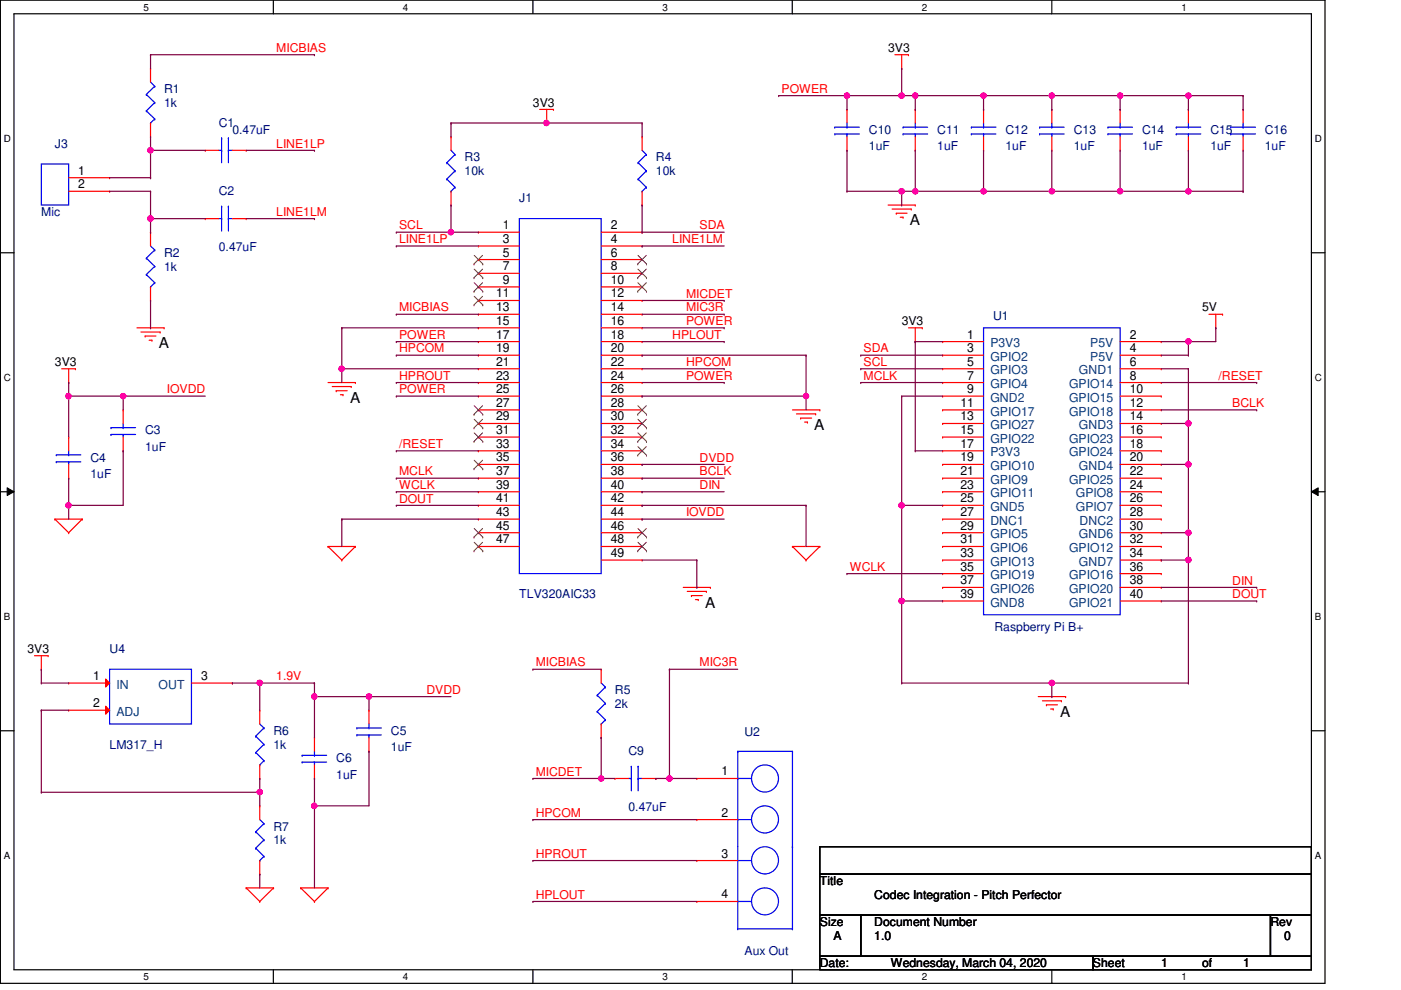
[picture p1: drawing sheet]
<svg xmlns="http://www.w3.org/2000/svg" width="297mm" height="210mm" viewBox="0 0 297 210" stroke-linecap="round" stroke-linejoin="round" font-family="sans-serif">
<path d="M.1 0h280.8v208.5h-280.8zM3 2.9h275v202.7h-275z" fill="none" stroke="#000" stroke-width=".25"/>
<g fill="#fff">
<path d="M30.4 .3h1.2v2.4h-1.2z"/>
<path d="M30.4 205.9h1.2v2.3h-1.2z"/>
</g>
<path d="M58 0v2.9M58 205.6v2.9" fill="none" stroke="#000" stroke-width=".25"/>
<g fill="#fff">
<path d="M85.4 .3h1.2v2.4h-1.2z"/>
<path d="M85.4 205.9h1.2v2.3h-1.2z"/>
</g>
<path d="M113 0v2.9M113 205.6v2.9" fill="none" stroke="#000" stroke-width=".25"/>
<g fill="#fff">
<path d="M140.5 .3h1.1v2.4h-1.1z"/>
<path d="M140.5 205.9h1.1v2.3h-1.1z"/>
</g>
<path d="M168 0v2.9M168 205.6v2.9" fill="none" stroke="#000" stroke-width=".25"/>
<g fill="#fff">
<path d="M195.4 .3h1.2v2.4h-1.2z"/>
<path d="M195.4 205.9h1.2v2.3h-1.2z"/>
</g>
<path d="M223 0v2.9M223 205.6v2.9" fill="none" stroke="#000" stroke-width=".25"/>
<g fill="#fff">
<path d="M250.5 .3h1.1v2.4h-1.1z"/>
<path d="M250.5 205.9h1.1v2.3h-1.1z"/>
<path d="M.8 28.2h1.5v2.4h-1.5z"/>
<path d="M278.8 28.2h1.4v2.4h-1.4z"/>
<path d="M.8 78.9h1.5v2.3h-1.5z"/>
<path d="M278.8 78.9h1.4v2.3h-1.4z"/>
</g>
<path d="M.1 53.6h2.9M278 53.6h2.9" fill="none" stroke="#000" stroke-width=".25"/>
<g fill="#fff">
<path d="M.8 129.6h1.4v2.3h-1.4z"/>
<path d="M278.8 129.6h1.3v2.3h-1.3z"/>
</g>
<path d="M.1 104.3h2.9M278 104.3h2.9" fill="none" stroke="#000" stroke-width=".25"/>
<path d="M1.5 103.4l1.5 .9-1.5 .8zM278 104.3l1.5-.9v1.7z" fill="#000"/>
<path d="M1.5 103.4l1.5 .9-1.5 .8zM278 104.3l1.5-.9v1.7z" fill="none" stroke="#000" stroke-width=".21"/>
<g fill="#fff">
<path d="M.8 180.3h1.4v2.3h-1.4z"/>
<path d="M278.8 180.3h1.3v2.3h-1.3z"/>
</g>
<path d="M.1 154.9h2.9M278 154.9h2.9M173.8 179.5h104.2v5.8h-104.2zM173.8 185.3h104.2v8.7h-104.2zM173.8 194h8.7v8.7h-8.7zM182.5 194h86.9v8.7h-86.9zM269.4 194h8.6v8.7h-8.6zM173.8 202.7h57.9v2.9h-57.9zM231.7 202.7h46.3v2.9h-46.3z" fill="none" stroke="#000" stroke-width=".25"/>
<g fill="none" stroke="#f00" stroke-width=".25">
<path d="M189.7 11.6h2.9M191.2 14.5h.1M191.2 11.6v2.9M192.6 11.6h.1M43.5 31.9h.1M43.5 31.9h2.9M49.3 31.9h2.9M52.2 31.9h.1M95.6 29h.1M95.6 29v2.9M114.4 23.2h2.9M115.9 26.1h.1"/>
<path d="M115.9 23.2v2.9M117.3 23.2h.1M179.6 31.9h.1M179.6 23.2h.1M179.6 23.2v2.9M179.6 29v2.9M208.5 31.9h.1M208.5 23.2h.1M208.5 23.2v2.9M208.5 29v2.9M237.5 31.9h.1M237.5 23.2h.1"/>
<path d="M237.5 23.2v2.9M237.5 29v2.9M263.6 31.9h.1M263.6 23.2h.1M263.6 23.2v2.9M263.6 29v2.9M43.5 46.4h.1M43.5 46.4h2.9M49.3 46.4h2.9M52.2 46.4h.1M95.6 43.5h.1M95.6 40.6v2.9"/>
<path d="M101.4 49.2h.1M101.4 52.2h.1M101.4 55h.1M101.4 58h.1M101.4 49.2h8.7M101.4 52.2h8.7M101.4 55h8.7M101.4 58h8.7M127.5 49.2h8.6M127.5 52.2h8.6M127.5 55h8.6M127.5 58h8.6"/>
<path d="M136.1 49.2h.1M136.1 52.2h.1M136.1 55h.1M136.1 58h.1M188.3 43.5h5.8M189.1 44.3h4.1M190 45.2h.1M190 45.2h2.3M190.9 46.1h.6M191.5 46.1h.1M193.2 44.3h.1M194.1 43.5h.1"/>
<path d="M13.1 78.2h2.9M14.6 78.2v2.9M16 78.2h.1M29 69.5h5.8M29.9 70.4h4M30.8 71.2h.1M30.8 71.2h2.3M31.6 72.1h.6M32.2 72.1h.1M33.9 70.4h.1M34.8 69.5h.1M101.4 60.8h.1"/>
<path d="M101.4 63.7h.1M101.4 66.6h.1M101.4 69.5h.1M101.4 72.4h.1M101.4 75.3h.1M101.4 78.2h.1M101.4 69.5h8.7M101.4 78.2h8.7M101.4 66.6h8.7M101.4 60.8h8.7M101.4 63.7h8.7M101.4 72.4h8.7"/>
<path d="M101.4 75.3h8.7M127.5 69.5h8.6M127.5 78.2h8.6M127.5 66.6h8.6M127.5 60.8h8.6M127.5 63.7h8.6M127.5 72.4h8.6M127.5 75.3h8.6M136.1 60.8h.1M136.1 63.7h.1M136.1 66.6h.1M136.1 69.5h.1"/>
<path d="M136.1 72.4h.1M136.1 75.3h.1M136.1 78.2h.1M192.6 69.5h2.9M194.1 72.4h.1M194.1 69.5v2.9M195.5 69.5h.1M256.3 66.6h2.9M257.8 69.5h.1M257.8 66.6v2.9M259.2 66.6h.1M14.6 81.1h.1"/>
<path d="M14.6 92.7h.1M14.6 92.7v2.9M14.6 98.5v2.9M69.6 81.1h5.7M70.4 82h4.1M71.3 82.8h.1M71.3 82.8h2.3M72.2 83.7h.5M72.7 83.7h.1M74.5 82h.1M75.3 81.1h.1M101.4 81.1h.1"/>
<path d="M101.4 84h.1M101.4 86.9h.1M101.4 89.8h.1M101.4 92.7h.1M101.4 95.6h.1M101.4 98.5h.1M101.4 81.1h8.7M101.4 86.9h8.7M101.4 84h8.7M101.4 89.8h8.7M101.4 92.7h8.7M101.4 95.6h8.7"/>
<path d="M101.4 98.5h8.7M127.5 81.1h8.6M127.5 86.9h8.6M127.5 84h8.6M127.5 89.8h8.6M127.5 92.7h8.6M127.5 95.6h8.6M127.5 98.5h8.6M136.1 81.1h.1M136.1 84h.1M136.1 86.9h.1M136.1 89.8h.1"/>
<path d="M136.1 92.7h.1M136.1 95.6h.1M136.1 98.5h.1M168 86.9h5.8M168.9 87.8h4M169.8 88.6h.1M169.8 88.6h2.3M170.6 89.5h.6M171.2 89.5h.1M172.9 87.8h.1M173.8 86.9h.1M11.6 110.1h.1"/>
<path d="M11.6 110.1h5.8M11.6 110.1l3 2.8M14.6 112.9h.1M14.6 101.4h.1M17.4 110.1h.1M17.4 110.1l-2.8 2.8M69.6 115.9h.1M69.6 115.9h5.7M69.6 115.9l2.9 2.8M72.5 118.7h.1M75.3 115.9h.1M75.3 115.9l-2.8 2.8"/>
<path d="M101.4 101.4h.1M101.4 104.3h.1M101.4 107.1h.1M101.4 110.1h.1M101.4 112.9h.1M101.4 115.9h.1M101.4 110.1h8.7M101.4 115.9h8.7M101.4 101.4h8.7M101.4 104.3h8.7M101.4 107.1h8.7M101.4 112.9h8.7"/>
<path d="M127.5 110.1h8.6M127.5 115.9h8.6M127.5 101.4h8.6M127.5 104.3h8.6M127.5 107.1h8.6M127.5 112.9h8.6M127.5 118.7h8.6M136.1 101.4h.1M136.1 104.3h.1M136.1 107.1h.1M136.1 110.1h.1M136.1 112.9h.1"/>
<path d="M136.1 115.9h.1M136.1 118.7h.1M168 115.9h.1M168 115.9h5.8M168 115.9l2.9 2.8M170.9 118.7h.1M173.8 115.9h.1M173.8 115.9l-2.9 2.8M7.3 139h2.9M8.8 139v2.9M10.2 139h.1M144.9 124.5h5.7"/>
<path d="M145.7 125.4h4.1M146.6 126.3h.1M146.6 126.3h2.3M147.4 127.1h.6M148 127.1h.1M149.8 125.4h.1M150.6 124.5h.1M8.8 141.9h.1M55.1 150.6h.1M55.1 150.6v2.9M66.7 156.4h.1M66.7 156.4v2.9"/>
<path d="M78.2 159.3h.1M78.2 150.6h.1M78.2 150.6v2.9M78.2 156.4v2.9M127.5 141.9h.1M127.5 156.4h.1M127.5 141.9v2.9M127.5 153.5v2.9M220.1 147.7h5.8M221 148.6h4M221.9 149.4h.1M221.9 149.4h2.3"/>
<path d="M222.8 150.3h.5M223.3 150.3h.1M225 148.6h.1M225.9 147.7h.1M55.1 165.1h.1M55.1 170.9h.1M55.1 162.2v2.9M55.1 170.9v2.9M66.7 165.1h.1M66.7 162.2v2.9M130.4 165.1h.1M130.4 165.1h2.9"/>
<path d="M136.1 165.1h3M139.1 165.1h.1M147.7 165.1h.1M147.7 173.8h.1M147.7 165.1h8.7M147.7 173.8h8.7M52.2 188.3h.1M52.2 188.3h5.8M52.2 188.3l2.9 2.8M55.1 191.1h.1M55.1 185.3h.1M55.1 182.5v2.8"/>
<path d="M58 188.3h.1M58 188.3l-2.9 2.8M63.8 188.3h.1M63.8 188.3h5.8M63.8 188.3l2.9 2.8M66.7 191.1h.1M69.6 188.3h.1M69.6 188.3l-2.9 2.8M147.7 182.5h.1M147.7 191.1h.1M147.7 182.5h8.7M147.7 191.1h8.7"/>
</g>
<g fill="none" stroke="#00f" stroke-width=".25">
<path d="M46.4 31.9h.6M47 31.9h.1M47 29.3h.1M47 29.3v5.2M48.4 29.3h.1M48.4 31.9h.1M48.4 29.3v5.2M48.4 31.9h.9M94.7 34.5h.1M94.7 38h.1M94.7 34.5l1.8 1.7M94.7 38l1.8 1.7"/>
<path d="M95.6 31.9l.9 .9M96.5 32.8h.1M96.5 36.2h.1M96.5 39.7h.1M96.5 32.8l-1.8 1.7M96.5 36.2l-1.8 1.8M96.5 39.7l-.9 .9M177 27h.1M177 28.4h.1M177 27h5.2M177 28.4h5.2M179.6 28.4h.1"/>
<path d="M179.6 27h.1M179.6 26.1v.9M179.6 28.4v.6M205.9 27h.1M205.9 28.4h.1M205.9 27h5.3M205.9 28.4h5.3M208.5 28.4h.1M208.5 27h.1M208.5 26.1v.9M208.5 28.4v.6M234.9 27h.1"/>
<path d="M234.9 28.4h.1M234.9 27h5.2M234.9 28.4h5.2M237.5 28.4h.1M237.5 27h.1M237.5 26.1v.9M237.5 28.4v.6M260.9 27h.1M260.9 28.4h.1M260.9 27h5.3M260.9 28.4h5.3M263.6 28.4h.1"/>
<path d="M263.6 27h.1M263.6 26.1v.9M263.6 28.4v.6M46.4 46.4h.6M47 46.4h.1M47 43.7h.1M47 43.7v5.3M48.4 43.7h.1M48.4 46.4h.1M48.4 46.4h.9M48.4 43.7v5.3M95.6 40.6h.1"/>
<path d="M110.1 46.4h17.4v75.2h-17.4zM11.9 96.4h.1M11.9 97.9h.1M11.9 96.4h5.2M11.9 97.9h5.2M14.6 97.9h.1M14.6 96.4h.1M14.6 95.6v.8M14.6 97.9v.6M23.2 141.9h17.4v11.6h-17.4zM54.2 156.1h.1M54.2 159.6h.1"/>
<path d="M54.2 156.1l1.8 1.7M54.2 159.6l1.8 1.7M55.1 153.5l.9 .8M56 154.3h.1M56 157.8h.1M56 154.3l-1.8 1.8M56 157.8l-1.8 1.8M66.7 159.3v.8M75.6 154.3h.1M75.6 155.8h.1M75.6 154.3h5.3M75.6 155.8h5.3"/>
<path d="M78.2 155.8h.1M78.2 154.3h.1M78.2 153.5v.8M78.2 155.8v.6M126.6 147.4h.1M126.6 150.9h.1M126.6 147.4l1.8 1.7M126.6 150.9l1.8 1.7M127.5 153.5h.1M127.5 144.8l.9 .9M128.4 145.7h.1M128.4 149.1h.1"/>
<path d="M128.4 152.6h.1M128.4 145.7l-1.8 1.7M128.4 149.1l-1.8 1.8M128.4 152.6l-.9 .9M156.4 159.3h.1M156.4 159.3h11.6M156.4 159.3v37.6M168 159.3h.1M168 159.3v37.6M54.2 176.4h.1M54.2 179.8h.1M54.2 176.4l1.8 1.7"/>
<path d="M54.2 179.8l1.8 1.8M55.1 162.2h.1M55.1 173.8l.9 .8M56 161.3h.1M56 174.6h.1M56 178.1h.1M56 161.3l-.9 .9M56 174.6l-1.8 1.8M56 178.1l-1.8 1.7M64 160.1h.1M64 161.6h.1M64 160.1h5.3"/>
<path d="M64 161.6h5.3M66.7 161.6h.1M66.7 160.1h.1M66.7 161.6v.6M133.3 165.1h.6M133.9 165.1h.1M133.9 162.5h.1M133.9 162.5v5.2M135.3 162.5h.1M135.3 165.1h.1M135.3 165.1h.8M135.3 162.5v5.2"/>
<path d="M156.4 165.1h.1M156.4 165.1h2.9M156.4 173.8h2.9M159.3 173.8h.1M168 179.5h.1M55.1 182.5h.1M56 181.6h.1M56 181.6l-.9 .9M156.4 196.9h.1M156.4 196.9h11.6M156.4 182.5h2.9M156.4 191.1h2.9"/>
<path d="M159.3 182.5h.1M159.3 191.1h.1M168 196.9h.1"/>
<circle cx="162.2" cy="173.7" r="2.87"/>
<circle cx="162.2" cy="165" r="2.87"/>
<circle cx="162.2" cy="182.4" r="2.87"/>
<circle cx="162.2" cy="191.1" r="2.86"/>
</g>
<g fill="none" stroke="#7f4000" stroke-width=".21">
<path d="M100.5 56h.1M100.5 58.9h.1M100.5 54.1l1.9 1.9M100.5 57.1l1.9 1.8M100.5 59.9l1.9 1.9M102.3 54.1l-1.8 1.9M102.3 57.1l-1.8 1.8M102.3 59.9l-1.8 1.9M102.4 56h.1M102.4 58.9h.1M135.2 56h.1M135.2 58.9h.1"/>
<path d="M135.3 54.1l1.8 1.9M135.3 57.1l1.8 1.8M135.3 59.9l1.8 1.9M137 54.1l-1.8 1.9M137 57.1l-1.8 1.8M137 59.9l-1.8 1.9M137.1 56h.1M137.1 58.9h.1M100.5 61.8h.1M100.5 64.6h.1M100.5 62.8l1.9 1.8M102.3 62.8l-1.8 1.8"/>
<path d="M102.4 61.8h.1M102.4 64.6h.1M135.2 61.8h.1M137.1 61.8h.1M100.5 87.8h.1M100.5 90.7h.1M100.5 93.6h.1M100.5 99.4h.1M100.5 86l1.9 1.8M100.5 88.9l1.9 1.8M100.5 91.8l1.9 1.8M100.5 97.6l1.9 1.8"/>
<path d="M102.3 88.9l-1.8 1.8M102.3 86l-1.8 1.8M102.3 91.8l-1.8 1.8M102.3 97.6l-1.8 1.8M102.4 87.8h.1M102.4 90.7h.1M102.4 93.6h.1M102.4 99.4h.1M135.2 87.8h.1M135.2 90.7h.1M135.2 93.6h.1M135.2 96.5h.1"/>
<path d="M135.3 86l1.8 1.8M135.3 88.9l1.8 1.8M135.3 91.8l1.8 1.8M135.3 94.7l1.8 1.8M137 86l-1.8 1.8M137 88.9l-1.8 1.8M137 91.8l-1.8 1.8M137 94.7l-1.8 1.8M137.1 87.8h.1M137.1 90.7h.1M137.1 93.6h.1M137.1 96.5h.1"/>
<path d="M100.5 113.9h.1M100.5 116.8h.1M100.5 112.1l1.9 1.8M100.5 115l1.9 1.8M102.3 112.1l-1.8 1.8M102.3 115l-1.8 1.8M102.4 113.9h.1M102.4 116.8h.1M135.2 113.9h.1M135.2 116.8h.1M135.3 112.1l1.8 1.8M135.3 115l1.8 1.8"/>
<path d="M137 112.1l-1.8 1.8M137 115l-1.8 1.8M137.1 113.9h.1M137.1 116.8h.1"/>
</g>
<path d="M22.4 144l.8 .8-.8 .9z" fill="#f00"/>
<path d="M14.6 144.8h.1M14.6 144.8h8.6M22.4 144l.8 .8-.8 .9z" fill="none" stroke="#f00" stroke-width=".25"/>
<path d="M22.4 149.7l.8 .9-.8 .8z" fill="#f00"/>
<g fill="none" stroke="#f00" stroke-width=".25">
<path d="M31.9 14.5h.1M31.9 14.5v2.9M14.6 37.7h8.6M23.2 37.7h.1M31.9 29h.1M31.9 26.1v2.9M136.1 29h.1M136.1 29v2.9M194.1 31.9h.1M194.1 23.2h.1M194.1 23.2v2.9M194.1 29v2.9"/>
<path d="M223 31.9h.1M223 23.2h.1M223 23.2v2.9M223 29v2.9M252 31.9h.1M252 23.2h.1M252 23.2v2.9M252 29v2.9M14.6 40.6h8.6M23.2 40.6h.1M31.9 49.2h.1M31.9 49.2v3"/>
<path d="M136.1 43.5h.1M136.1 40.6v2.9M31.9 63.7h.1M31.9 60.8v2.9M199.9 72.4h.1M199.9 75.3h.1M199.9 78.2h.1M199.9 72.4h8.6M199.9 75.3h8.6M199.9 78.2h8.6M237.5 72.4h8.7M237.5 75.3h8.7"/>
<path d="M237.5 78.2h8.7M246.2 72.4h.1M246.2 75.3h.1M246.2 78.2h.1M26.1 95.6h.1M26.1 86.9h.1M26.1 86.9v2.9M26.1 92.7v2.9M199.9 81.1h.1M199.9 84h.1M199.9 86.9h.1M199.9 89.8h.1"/>
<path d="M199.9 92.7h.1M199.9 95.6h.1M199.9 98.5h.1M199.9 81.1h8.6M199.9 84h8.6M199.9 86.9h8.6M199.9 89.8h8.6M199.9 92.7h8.6M199.9 95.6h8.6M199.9 98.5h8.6M237.5 81.1h8.7M237.5 84h8.7"/>
<path d="M237.5 86.9h8.7M237.5 89.8h8.7M237.5 92.7h8.7M237.5 95.6h8.7M237.5 98.5h8.7M246.2 81.1h.1M246.2 84h.1M246.2 86.9h.1M246.2 89.8h.1M246.2 92.7h.1M246.2 95.6h.1M246.2 98.5h.1"/>
<path d="M199.9 101.4h.1M199.9 104.3h.1M199.9 107.1h.1M199.9 110.1h.1M199.9 112.9h.1M199.9 115.9h.1M199.9 118.7h.1M199.9 101.4h8.6M199.9 104.3h8.6M199.9 107.1h8.6M199.9 110.1h8.6M199.9 112.9h8.6"/>
<path d="M199.9 115.9h8.6M199.9 118.7h8.6M237.5 101.4h8.7M237.5 104.3h8.7M237.5 107.1h8.7M237.5 110.1h8.7M237.5 112.9h8.7M237.5 115.9h8.7M237.5 118.7h8.7M246.2 101.4h.1M246.2 104.3h.1M246.2 107.1h.1"/>
<path d="M246.2 110.1h.1M246.2 112.9h.1M246.2 115.9h.1M246.2 118.7h.1M199.9 121.6h.1M199.9 124.5h.1M199.9 127.4h.1M199.9 121.6h8.6M199.9 124.5h8.6M199.9 127.4h8.6M237.5 121.6h8.7M237.5 124.5h8.7"/>
<path d="M237.5 127.4h8.7M246.2 121.6h.1M246.2 124.5h.1M246.2 127.4h.1M14.6 150.6h.1M14.6 150.6h8.6M22.4 149.7l.8 .9-.8 .8zM40.6 144.8h8.7M49.3 144.8h.1"/>
</g>
<g fill="none" stroke="#00f" stroke-width=".25">
<path d="M31.9 17.4l.9 .9M32.8 18.3h.1M32.8 18.3l-1.8 1.7M8.8 34.8h5.8v8.7h-5.8zM31 20h.1M31 23.5h.1M31 20l1.8 1.8M31 23.5l1.8 1.7M31.9 26.1h.1M32.8 21.8h.1M32.8 25.2h.1M32.8 21.8l-1.8 1.7"/>
<path d="M32.8 25.2l-.9 .9M135.3 34.5h.1M135.3 38h.1M135.3 34.5l1.7 1.7M135.3 38l1.7 1.7M136.1 31.9l.9 .9M137 32.8h.1M137 36.2h.1M137 39.7h.1M137 32.8l-1.7 1.7M137 36.2l-1.7 1.8M137 39.7l-.9 .9"/>
<path d="M191.5 27h.1M191.5 28.4h.1M191.5 27h5.2M191.5 28.4h5.2M194.1 28.4h.1M194.1 27h.1M194.1 26.1v.9M194.1 28.4v.6M220.4 27h.1M220.4 28.4h.1M220.4 27h5.2M220.4 28.4h5.2"/>
<path d="M223 28.4h.1M223 27h.1M223 26.1v.9M223 28.4v.6M249.4 27h.1M249.4 28.4h.1M249.4 27h5.2M249.4 28.4h5.2M252 28.4h.1M252 27h.1M252 26.1v.9M252 28.4v.6"/>
<path d="M31 54.7h.1M31 58.2h.1M31 54.7l1.8 1.8M31 58.2l1.8 1.7M31.9 52.2l.9 .8M32.8 53h.1M32.8 56.5h.1M32.8 59.9h.1M32.8 53l-1.8 1.7M32.8 56.5l-1.8 1.7M32.8 59.9l-.9 .9M136.1 40.6h.1"/>
<path d="M31.9 60.8h.1M208.5 69.5h29v60.8h-29zM23.5 90.7h.1M23.5 92.1h.1M23.5 90.7h5.2M23.5 92.1h5.2M26.1 92.1h.1M26.1 90.7h.1M26.1 89.8v.9M26.1 92.1v.6"/>
</g>
<path d="M23.2 37.7h8.7M31.9 37.7h.1M31.9 31.9h.1M31.9 29v2.9M31.9 31.9h11.6M23.2 40.6h8.7M31.9 40.6h.1M31.9 46.4h.1M31.9 40.6v5.8" fill="none" stroke="#7f0040" stroke-width=".25"/>
<circle cx="31.9" cy="31.9" r=".57" fill="#f0f"/>
<circle cx="31.9" cy="31.9" r=".57" fill="none" stroke="#f0f" stroke-width=".25"/>
<path d="M31.9 37.7h.1M31.9 31.9v5.8M31.9 46.4h.1M31.9 46.4h11.6" fill="none" stroke="#7f0040" stroke-width=".25"/>
<circle cx="31.9" cy="46.3" r=".57" fill="#f0f"/>
<circle cx="31.9" cy="46.3" r=".57" fill="none" stroke="#f0f" stroke-width=".25"/>
<g fill="none" stroke="#7f0040" stroke-width=".25">
<path d="M31.9 11.6h.1M31.9 11.6v2.9M31.9 11.6h34.8M66.7 11.6h.1M31.9 49.2h.1M31.9 46.4v2.8M84 49.2h.1M84 49.2h11.6M31.9 69.5h.1M31.9 63.7v5.8M84 66.6h.1M84 66.6h17.4"/>
<path d="M84 95.6h.1M84 95.6h17.4"/>
</g>
<circle cx="95.6" cy="49.2" r=".56" fill="#f0f"/>
<circle cx="95.6" cy="49.2" r=".56" fill="none" stroke="#f0f" stroke-width=".25"/>
<g fill="none" stroke="#7f0040" stroke-width=".25">
<path d="M95.6 26.1h.1M95.6 26.1v2.9M95.6 26.1h20.3M136.1 26.1h.1M136.1 26.1v2.9M95.6 43.5h.1M95.6 49.2h.1M95.6 49.2h5.8M95.6 43.5v5.7M136.1 49.2h.1M136.1 43.5h.1M136.1 49.2h17.4"/>
<path d="M136.1 43.5v5.7"/>
</g>
<circle cx="115.9" cy="26.1" r=".56" fill="#f0f"/>
<circle cx="115.9" cy="26.1" r=".56" fill="none" stroke="#f0f" stroke-width=".25"/>
<g fill="none" stroke="#7f0040" stroke-width=".25">
<path d="M115.9 26.1h.1M115.9 26.1h20.2M14.6 81.1h.1M14.6 81.1v2.9M26.1 95.6h.1M26.1 95.6v11.5M14.6 101.4h.1M14.6 101.4v5.7M84 101.4h.1M84 104.3h.1M84 101.4h17.4M84 104.3h17.4"/>
<path d="M136.1 101.4h.1M136.1 104.3h.1M136.1 101.4h17.4M136.1 104.3h17.4"/>
</g>
<circle cx="14.5" cy="107.1" r=".56" fill="#f0f"/>
<circle cx="14.5" cy="107.1" r=".56" fill="none" stroke="#f0f" stroke-width=".25"/>
<path d="M14.6 84h.1M14.6 84v8.7M14.6 84h11.5M26.1 84h.1M26.1 84v2.9M14.6 107.1h.1M14.6 107.1v3" fill="none" stroke="#7f0040" stroke-width=".25"/>
<circle cx="14.5" cy="84" r=".56" fill="#f0f"/>
<circle cx="14.5" cy="84" r=".56" fill="none" stroke="#f0f" stroke-width=".25"/>
<path d="M26.1 84h.1M26.1 84h17.4M14.6 107.1h.1M14.6 107.1h11.5" fill="none" stroke="#7f0040" stroke-width=".25"/>
<circle cx="26.1" cy="84" r=".56" fill="#f0f"/>
<circle cx="26.1" cy="84" r=".56" fill="none" stroke="#f0f" stroke-width=".25"/>
<path d="M136.1 98.5h.1M136.1 98.5h17.4M136.1 110.1h.1M136.1 110.1h17.4M66.7 144.8h.1M66.7 147.7h.1M66.7 144.8v11.6M66.7 147.7h11.5" fill="none" stroke="#7f0040" stroke-width=".25"/>
<circle cx="78.2" cy="147.7" r=".56" fill="#f0f"/>
<circle cx="78.2" cy="147.7" r=".56" fill="none" stroke="#f0f" stroke-width=".25"/>
<circle cx="66.6" cy="147.7" r=".56" fill="#f0f"/>
<circle cx="66.6" cy="147.7" r=".56" fill="none" stroke="#f0f" stroke-width=".25"/>
<path d="M78.2 147.7h.1M78.2 159.3h.1M78.2 147.7v2.9M78.2 159.3v11.6h-11.5M78.2 147.7h17.4M66.7 165.1h.1M66.7 170.9h.1M66.7 165.1v5.8" fill="none" stroke="#7f0040" stroke-width=".25"/>
<circle cx="66.6" cy="170.9" r=".56" fill="#f0f"/>
<circle cx="66.6" cy="170.9" r=".56" fill="none" stroke="#f0f" stroke-width=".25"/>
<path d="M136.1 84h.1M136.1 84h34.8M136.1 107.1h.1M136.1 107.1h34.8M170.9 107.1h.1M170.9 107.1v8.8M66.7 170.9h.1M66.7 170.9v17.4" fill="none" stroke="#7f0040" stroke-width=".25"/>
<circle cx="170.9" cy="84" r=".56" fill="#f0f"/>
<circle cx="170.9" cy="84" r=".56" fill="none" stroke="#f0f" stroke-width=".25"/>
<path d="M72.5 69.5h.1M72.5 78.2h.1M72.5 69.5h28.9M72.5 78.2h28.9" fill="none" stroke="#7f0040" stroke-width=".25"/>
<circle cx="72.4" cy="78.2" r=".56" fill="#f0f"/>
<circle cx="72.4" cy="78.2" r=".56" fill="none" stroke="#f0f" stroke-width=".25"/>
<g fill="none" stroke="#7f0040" stroke-width=".25">
<path d="M52.2 31.9h14.5M66.7 31.9h.1M52.2 46.4h14.5M66.7 46.4h.1M84 52.2h.1M84 52.2h17.4M136.1 52.2h.1M136.1 52.2h17.4M72.5 69.5h.1M72.5 78.2h.1M72.5 69.5v11.6M136.1 75.3h.1"/>
<path d="M136.1 75.3h34.8M170.9 75.3h.1M170.9 75.3v11.6M194.1 72.4h.1M194.1 72.4h5.8M194.1 72.4v23.2M170.9 84h.1M194.1 95.6h.1M194.1 95.6h5.8M72.5 110.1h.1M72.5 110.1v5.8M72.5 110.1h28.9"/>
<path d="M84 107.1h.1M84 107.1h17.4M191.2 127.4h.1M191.2 127.4h8.7M191.2 127.4v17.4"/>
</g>
<circle cx="191.2" cy="127.4" r=".56" fill="#f0f"/>
<circle cx="191.2" cy="127.4" r=".56" fill="none" stroke="#f0f" stroke-width=".25"/>
<path d="M191.2 144.8h.1M191.2 144.8h31.8" fill="none" stroke="#7f0040" stroke-width=".25"/>
<circle cx="223" cy="144.8" r=".56" fill="#f0f"/>
<circle cx="223" cy="144.8" r=".56" fill="none" stroke="#f0f" stroke-width=".25"/>
<path d="M246.2 118.7h.1M246.2 118.7h5.8M252 118.7h.1M252 118.7v26.1M223 147.7h.1M252 144.8h.1M252 144.8h-29v2.9" fill="none" stroke="#7f0040" stroke-width=".25"/>
<circle cx="252" cy="118.7" r=".56" fill="#f0f"/>
<circle cx="252" cy="118.7" r=".56" fill="none" stroke="#f0f" stroke-width=".25"/>
<path d="M191.2 84h.1M191.2 84v43.4M191.2 84h8.7M191.2 107.1h.1M191.2 107.1h8.7" fill="none" stroke="#7f0040" stroke-width=".25"/>
<circle cx="191.2" cy="107.2" r=".56" fill="#f0f"/>
<circle cx="191.2" cy="107.2" r=".56" fill="none" stroke="#f0f" stroke-width=".25"/>
<path d="M246.2 72.4h5.8M252 72.4h.1M257.8 69.5h.1M257.8 69.5v2.9M246.2 112.9h5.8M252 112.9h.1M252 118.7h.1M252 112.9v5.8" fill="none" stroke="#7f0040" stroke-width=".25"/>
<circle cx="252" cy="72.4" r=".56" fill="#f0f"/>
<circle cx="252" cy="72.4" r=".56" fill="none" stroke="#f0f" stroke-width=".25"/>
<g fill="none" stroke="#7f0040" stroke-width=".25">
<path d="M84 75.3h.1M84 75.3h17.4M136.1 72.4h17.4M136.1 78.2h17.4M136.1 66.6h17.4M153.5 78.2h.1M153.5 72.4h.1M153.5 66.6h.1M182.5 75.3h.1M182.5 78.2h.1M182.5 75.3h17.4M182.5 78.2h17.4"/>
<path d="M246.2 75.3h5.8M246.2 78.2h5.8M252 75.3h.1M252 72.4h.1M252 78.2h.1M252 72.4v2.9M252 78.2v11.6M252 72.4h5.8M84 81.1h.1M84 81.1h17.4M246.2 86.9h20.2M252 89.8h.1"/>
<path d="M266.4 86.9h.1M179.6 121.6h.1M179.6 121.6h20.3M246.2 124.5h20.2M246.2 127.4h20.2M266.4 124.5h.1M266.4 127.4h.1M127.5 156.4h.1M127.5 156.4v8.7h-14.5M113 165.1h.1M113 173.8h.1M113 173.8h34.7"/>
<path d="M139.1 165.1h.1M139.1 165.1h2.8M113 182.5h.1M113 191.1h.1M113 182.5h34.7M113 191.1h34.7"/>
</g>
<circle cx="127.5" cy="165.1" r=".56" fill="#f0f"/>
<circle cx="127.5" cy="165.1" r=".56" fill="none" stroke="#f0f" stroke-width=".25"/>
<path d="M136.1 63.7h17.4M153.5 63.7h.1M113 141.9h.1M113 141.9h14.5M141.9 141.9h.1M141.9 141.9v23.2M127.5 165.1h.1M127.5 165.1h2.9M141.9 165.1h.1M141.9 165.1h5.8" fill="none" stroke="#7f0040" stroke-width=".25"/>
<circle cx="141.9" cy="165.1" r=".56" fill="#f0f"/>
<circle cx="141.9" cy="165.1" r=".56" fill="none" stroke="#f0f" stroke-width=".25"/>
<g fill="none" stroke="#7f0040" stroke-width=".25">
<path d="M191.2 14.5h.1M191.2 14.5v5.8M179.6 20.3h.1M179.6 20.3v2.9M179.6 20.3h14.5M191.2 20.3h.1M194.1 20.3h.1M182.5 81.1h.1M182.5 81.1h17.4M246.2 81.1h20.2M266.4 81.1h.1M141.9 141.9h.1"/>
<path d="M141.9 141.9h14.5"/>
</g>
<circle cx="191.2" cy="20.3" r=".56" fill="#f0f"/>
<circle cx="191.2" cy="20.3" r=".56" fill="none" stroke="#f0f" stroke-width=".25"/>
<circle cx="194" cy="20.3" r=".56" fill="#f0f"/>
<circle cx="194" cy="20.3" r=".56" fill="none" stroke="#f0f" stroke-width=".25"/>
<path d="M194.1 23.2h.1M208.5 20.3h.1M208.5 23.2h.1M208.5 20.3v2.9M223 20.3h.1M223 20.3h-28.9v2.9" fill="none" stroke="#7f0040" stroke-width=".25"/>
<circle cx="208.5" cy="20.3" r=".56" fill="#f0f"/>
<circle cx="208.5" cy="20.3" r=".56" fill="none" stroke="#f0f" stroke-width=".25"/>
<circle cx="223" cy="20.3" r=".56" fill="#f0f"/>
<circle cx="223" cy="20.3" r=".56" fill="none" stroke="#f0f" stroke-width=".25"/>
<path d="M223 23.2h.1M237.5 20.3h.1M237.5 23.2h.1M237.5 20.3v2.9M252 20.3h.1M252 20.3h-29v2.9" fill="none" stroke="#7f0040" stroke-width=".25"/>
<circle cx="237.5" cy="20.3" r=".56" fill="#f0f"/>
<circle cx="237.5" cy="20.3" r=".56" fill="none" stroke="#f0f" stroke-width=".25"/>
<circle cx="252" cy="20.3" r=".56" fill="#f0f"/>
<circle cx="252" cy="20.3" r=".56" fill="none" stroke="#f0f" stroke-width=".25"/>
<path d="M252 23.2h.1M263.6 20.3h.1M263.6 23.2h.1M263.6 20.3h-11.6v2.9M263.6 20.3v2.9M263.6 31.9v8.7M191.2 40.6h2.9M194.1 40.6h.1M263.6 40.6h.1" fill="none" stroke="#7f0040" stroke-width=".25"/>
<circle cx="191.2" cy="40.6" r=".56" fill="#f0f"/>
<circle cx="191.2" cy="40.6" r=".56" fill="none" stroke="#f0f" stroke-width=".25"/>
<circle cx="194" cy="40.6" r=".56" fill="#f0f"/>
<circle cx="194" cy="40.6" r=".56" fill="none" stroke="#f0f" stroke-width=".25"/>
<path d="M179.6 31.9v8.7M194.1 31.9v8.7M208.5 31.9v8.7M179.6 40.6h.1M179.6 40.6h11.6M191.2 43.5h.1M191.2 40.6h.1M191.2 40.6v2.9M194.1 40.6h.1M194.1 40.6h28.9M208.5 40.6h.1M223 40.6h.1" fill="none" stroke="#7f0040" stroke-width=".25"/>
<circle cx="208.5" cy="40.6" r=".56" fill="#f0f"/>
<circle cx="208.5" cy="40.6" r=".56" fill="none" stroke="#f0f" stroke-width=".25"/>
<circle cx="223" cy="40.6" r=".56" fill="#f0f"/>
<circle cx="223" cy="40.6" r=".56" fill="none" stroke="#f0f" stroke-width=".25"/>
<path d="M223 31.9v8.7M237.5 31.9v8.7M223 40.6h.1M223 40.6h29M237.5 40.6h.1M252 40.6h.1" fill="none" stroke="#7f0040" stroke-width=".25"/>
<circle cx="237.5" cy="40.6" r=".56" fill="#f0f"/>
<circle cx="237.5" cy="40.6" r=".56" fill="none" stroke="#f0f" stroke-width=".25"/>
<circle cx="252" cy="40.6" r=".56" fill="#f0f"/>
<circle cx="252" cy="40.6" r=".56" fill="none" stroke="#f0f" stroke-width=".25"/>
<path d="M165.1 20.3h.1M165.1 20.3h14.5M252 31.9v8.7M252 40.6h.1M252 40.6h11.6M263.6 40.6h.1" fill="none" stroke="#7f0040" stroke-width=".25"/>
<circle cx="179.6" cy="20.3" r=".56" fill="#f0f"/>
<circle cx="179.6" cy="20.3" r=".56" fill="none" stroke="#f0f" stroke-width=".25"/>
<g fill="none" stroke="#7f0040" stroke-width=".25">
<path d="M84 72.4h.1M84 72.4h17.4M136.1 69.5h17.4M153.5 69.5h.1M84 84h.1M84 84h17.4M136.1 81.1h17.4M153.5 81.1h.1M8.8 144.8h.1M8.8 141.9h.1M8.8 144.8h5.8M8.8 141.9v2.9"/>
<path d="M55.1 144.8h11.6M66.7 144.8h.1"/>
</g>
<circle cx="55.1" cy="144.8" r=".56" fill="#f0f"/>
<circle cx="55.1" cy="144.8" r=".56" fill="none" stroke="#f0f" stroke-width=".25"/>
<path d="M55.1 144.8h.1M55.1 144.8v5.8M8.8 168h.1M55.1 165.1h.1M55.1 165.1v2.9h-46.3" fill="none" stroke="#7f0040" stroke-width=".25"/>
<circle cx="55.1" cy="167.9" r=".56" fill="#f0f"/>
<circle cx="55.1" cy="167.9" r=".56" fill="none" stroke="#f0f" stroke-width=".25"/>
<g fill="none" stroke="#7f0040" stroke-width=".25">
<path d="M246.2 89.8h5.8M252 89.8h.1M252 98.5h.1M252 89.8v8.7M136.1 118.7h11.6M147.7 118.7h.1M147.7 118.7v5.8M147.7 124.5h.1M8.8 150.6h.1M8.8 150.6v17.4M8.8 150.6h5.8M49.3 144.8h.1"/>
<path d="M49.3 144.8h5.8M55.1 168h.1M55.1 168v2.9M55.1 185.3h.1M55.1 185.3v3"/>
</g>
<circle cx="252" cy="89.8" r=".56" fill="#f0f"/>
<circle cx="252" cy="89.8" r=".56" fill="none" stroke="#f0f" stroke-width=".25"/>
<path d="M246.2 98.5h5.8M252 98.5h.1M252 98.5v14.4M252 112.9h.1" fill="none" stroke="#7f0040" stroke-width=".25"/>
<circle cx="252" cy="98.5" r=".56" fill="#f0f"/>
<circle cx="252" cy="98.5" r=".56" fill="none" stroke="#f0f" stroke-width=".25"/>
<circle cx="252" cy="112.9" r=".56" fill="#f0f"/>
<circle cx="252" cy="112.9" r=".56" fill="none" stroke="#f0f" stroke-width=".25"/>
<circle cx="31.9" cy="31.9" r=".57" fill="#f0f"/>
<circle cx="31.9" cy="31.9" r=".57" fill="none" stroke="#f0f" stroke-width=".25"/>
<circle cx="31.9" cy="46.3" r=".57" fill="#f0f"/>
<circle cx="31.9" cy="46.3" r=".57" fill="none" stroke="#f0f" stroke-width=".25"/>
<circle cx="95.6" cy="49.2" r=".56" fill="#f0f"/>
<circle cx="95.6" cy="49.2" r=".56" fill="none" stroke="#f0f" stroke-width=".25"/>
<circle cx="115.9" cy="26.1" r=".56" fill="#f0f"/>
<circle cx="115.9" cy="26.1" r=".56" fill="none" stroke="#f0f" stroke-width=".25"/>
<circle cx="14.5" cy="107.1" r=".56" fill="#f0f"/>
<circle cx="14.5" cy="107.1" r=".56" fill="none" stroke="#f0f" stroke-width=".25"/>
<circle cx="14.5" cy="84" r=".56" fill="#f0f"/>
<circle cx="14.5" cy="84" r=".56" fill="none" stroke="#f0f" stroke-width=".25"/>
<circle cx="26.1" cy="84" r=".56" fill="#f0f"/>
<circle cx="26.1" cy="84" r=".56" fill="none" stroke="#f0f" stroke-width=".25"/>
<circle cx="78.2" cy="147.7" r=".56" fill="#f0f"/>
<circle cx="78.2" cy="147.7" r=".56" fill="none" stroke="#f0f" stroke-width=".25"/>
<circle cx="66.6" cy="147.7" r=".56" fill="#f0f"/>
<circle cx="66.6" cy="147.7" r=".56" fill="none" stroke="#f0f" stroke-width=".25"/>
<circle cx="66.6" cy="170.9" r=".56" fill="#f0f"/>
<circle cx="66.6" cy="170.9" r=".56" fill="none" stroke="#f0f" stroke-width=".25"/>
<circle cx="170.9" cy="84" r=".56" fill="#f0f"/>
<circle cx="170.9" cy="84" r=".56" fill="none" stroke="#f0f" stroke-width=".25"/>
<circle cx="72.4" cy="78.2" r=".56" fill="#f0f"/>
<circle cx="72.4" cy="78.2" r=".56" fill="none" stroke="#f0f" stroke-width=".25"/>
<circle cx="191.2" cy="127.4" r=".56" fill="#f0f"/>
<circle cx="191.2" cy="127.4" r=".56" fill="none" stroke="#f0f" stroke-width=".25"/>
<circle cx="223" cy="144.8" r=".56" fill="#f0f"/>
<circle cx="223" cy="144.8" r=".56" fill="none" stroke="#f0f" stroke-width=".25"/>
<circle cx="252" cy="118.7" r=".56" fill="#f0f"/>
<circle cx="252" cy="118.7" r=".56" fill="none" stroke="#f0f" stroke-width=".25"/>
<circle cx="191.2" cy="107.2" r=".56" fill="#f0f"/>
<circle cx="191.2" cy="107.2" r=".56" fill="none" stroke="#f0f" stroke-width=".25"/>
<circle cx="252" cy="72.4" r=".56" fill="#f0f"/>
<circle cx="252" cy="72.4" r=".56" fill="none" stroke="#f0f" stroke-width=".25"/>
<circle cx="127.5" cy="165.1" r=".56" fill="#f0f"/>
<circle cx="127.5" cy="165.1" r=".56" fill="none" stroke="#f0f" stroke-width=".25"/>
<circle cx="141.9" cy="165.1" r=".56" fill="#f0f"/>
<circle cx="141.9" cy="165.1" r=".56" fill="none" stroke="#f0f" stroke-width=".25"/>
<circle cx="191.2" cy="20.3" r=".56" fill="#f0f"/>
<circle cx="191.2" cy="20.3" r=".56" fill="none" stroke="#f0f" stroke-width=".25"/>
<circle cx="194" cy="20.3" r=".56" fill="#f0f"/>
<circle cx="194" cy="20.3" r=".56" fill="none" stroke="#f0f" stroke-width=".25"/>
<circle cx="208.5" cy="20.3" r=".56" fill="#f0f"/>
<circle cx="208.5" cy="20.3" r=".56" fill="none" stroke="#f0f" stroke-width=".25"/>
<circle cx="223" cy="20.3" r=".56" fill="#f0f"/>
<circle cx="223" cy="20.3" r=".56" fill="none" stroke="#f0f" stroke-width=".25"/>
<circle cx="237.5" cy="20.3" r=".56" fill="#f0f"/>
<circle cx="237.5" cy="20.3" r=".56" fill="none" stroke="#f0f" stroke-width=".25"/>
<circle cx="252" cy="20.3" r=".56" fill="#f0f"/>
<circle cx="252" cy="20.3" r=".56" fill="none" stroke="#f0f" stroke-width=".25"/>
<circle cx="191.2" cy="40.6" r=".56" fill="#f0f"/>
<circle cx="191.2" cy="40.6" r=".56" fill="none" stroke="#f0f" stroke-width=".25"/>
<circle cx="194" cy="40.6" r=".56" fill="#f0f"/>
<circle cx="194" cy="40.6" r=".56" fill="none" stroke="#f0f" stroke-width=".25"/>
<circle cx="208.5" cy="40.6" r=".56" fill="#f0f"/>
<circle cx="208.5" cy="40.6" r=".56" fill="none" stroke="#f0f" stroke-width=".25"/>
<circle cx="223" cy="40.6" r=".56" fill="#f0f"/>
<circle cx="223" cy="40.6" r=".56" fill="none" stroke="#f0f" stroke-width=".25"/>
<circle cx="237.5" cy="40.6" r=".56" fill="#f0f"/>
<circle cx="237.5" cy="40.6" r=".56" fill="none" stroke="#f0f" stroke-width=".25"/>
<circle cx="252" cy="40.6" r=".56" fill="#f0f"/>
<circle cx="252" cy="40.6" r=".56" fill="none" stroke="#f0f" stroke-width=".25"/>
<circle cx="179.6" cy="20.3" r=".56" fill="#f0f"/>
<circle cx="179.6" cy="20.3" r=".56" fill="none" stroke="#f0f" stroke-width=".25"/>
<circle cx="55.1" cy="144.8" r=".56" fill="#f0f"/>
<circle cx="55.1" cy="144.8" r=".56" fill="none" stroke="#f0f" stroke-width=".25"/>
<circle cx="55.1" cy="167.9" r=".56" fill="#f0f"/>
<circle cx="55.1" cy="167.9" r=".56" fill="none" stroke="#f0f" stroke-width=".25"/>
<circle cx="252" cy="89.8" r=".56" fill="#f0f"/>
<circle cx="252" cy="89.8" r=".56" fill="none" stroke="#f0f" stroke-width=".25"/>
<circle cx="252" cy="98.5" r=".56" fill="#f0f"/>
<circle cx="252" cy="98.5" r=".56" fill="none" stroke="#f0f" stroke-width=".25"/>
<circle cx="252" cy="112.9" r=".56" fill="#f0f"/>
<circle cx="252" cy="112.9" r=".56" fill="none" stroke="#f0f" stroke-width=".25"/>
<g font-size="3.2">
<text x="192.9" y="47.8">A</text>
<text x="33.7" y="73.8">A</text>
<text x="74.2" y="85.4">A</text>
<text x="172.6" y="91.2">A</text>
<text x="149.5" y="128.8">A</text>
<text x="224.7" y="152">A</text>
</g>
<g font-size="2.6" fill="#f00">
<text x="58.6" y="11">MICBIAS</text>
<text x="165.7" y="19.7">POWER</text>
<text x="58.6" y="31.3">LINE1LP</text>
<text x="58.6" y="45.8">LINE1LM</text>
<text x="84.6" y="48.6">SCL</text>
<text x="84.6" y="51.6">LINE1LP</text>
<text x="142.5" y="51.6">LINE1LM</text>
<text x="148.3" y="48.6">SDA</text>
<text x="145.5" y="63.1">MICDET</text>
<text x="84.6" y="66">MICBIAS</text>
<text x="84.6" y="71.8">POWER</text>
<text x="142.5" y="71.8">HPLOUT</text>
<text x="145.5" y="66">MIC3R</text>
<text x="145.5" y="68.9">POWER</text>
<text x="84.6" y="74.7">HPCOM</text>
<text x="145.5" y="77.6">HPCOM</text>
<text x="183.1" y="74.7">SDA</text>
<text x="183.1" y="77.6">SCL</text>
<text x="35.4" y="83.4">IOVDD</text>
<text x="84.6" y="80.5">HPROUT</text>
<text x="84.6" y="83.4">POWER</text>
<text x="145.5" y="80.5">POWER</text>
<text x="183.1" y="80.5">MCLK</text>
<text x="258.4" y="80.5">/RESET</text>
<text x="261.3" y="86.3">BCLK</text>
<text x="84.6" y="95">/RESET</text>
<text x="84.6" y="100.8">MCLK</text>
<text x="148.3" y="100.8">BCLK</text>
<text x="148.3" y="97.9">DVDD</text>
<text x="84.6" y="103.7">WCLK</text>
<text x="84.6" y="106.6">DOUT</text>
<text x="148.3" y="103.7">DIN</text>
<text x="145.5" y="109.5">IOVDD</text>
<text x="180.2" y="121">WCLK</text>
<text x="261.3" y="124">DIN</text>
<text x="261.3" y="126.8">DOUT</text>
<text x="113.6" y="141.3">MICBIAS</text>
<text x="148.3" y="141.3">MIC3R</text>
<text x="58.6" y="144.2">1.9V</text>
<text x="90.4" y="147.1">DVDD</text>
<text x="113.6" y="164.5">MICDET</text>
<text x="113.6" y="173.2">HPCOM</text>
<text x="113.6" y="181.9">HPROUT</text>
<text x="113.6" y="190.5">HPLOUT</text>
</g>
<g font-size="2.6">
<text x="188.3" y="11">3V3</text>
<text x="113" y="22.6">3V3</text>
<text x="16.6" y="37">1</text>
<text x="16.6" y="39.9">2</text>
<text x="106.6" y="48.6">1</text>
<text x="106.6" y="51.5">3</text>
<text x="129.5" y="48.6">2</text>
<text x="129.5" y="51.5">4</text>
<text x="106.6" y="54.4">5</text>
<text x="106.6" y="57.3">7</text>
<text x="129.5" y="54.4">6</text>
<text x="129.5" y="57.3">8</text>
<text x="105.2" y="63.1">11</text>
<text x="105.2" y="66">13</text>
<text x="106.6" y="60.2">9</text>
<text x="129.5" y="60.2">10</text>
<text x="129.5" y="63.1">12</text>
<text x="129.5" y="66">14</text>
<text x="105.2" y="68.9">15</text>
<text x="105.2" y="71.8">17</text>
<text x="129.5" y="68.9">16</text>
<text x="129.5" y="71.8">18</text>
<text x="191.2" y="69">3V3</text>
<text x="205.1" y="71.8">1</text>
<text x="239.5" y="71.8">2</text>
<text x="254.9" y="66">5V</text>
<text x="11.6" y="77.6">3V3</text>
<text x="105.2" y="74.7">19</text>
<text x="105.2" y="77.6">21</text>
<text x="129.5" y="74.7">20</text>
<text x="129.5" y="77.6">22</text>
<text x="205.1" y="74.7">3</text>
<text x="205.1" y="77.6">5</text>
<text x="239.5" y="74.7">4</text>
<text x="239.5" y="77.6">6</text>
<text x="105.2" y="80.5">23</text>
<text x="105.2" y="83.4">25</text>
<text x="129.5" y="80.5">24</text>
<text x="129.5" y="83.4">26</text>
<text x="205.1" y="80.5">7</text>
<text x="205.1" y="83.4">9</text>
<text x="239.5" y="80.5">8</text>
<text x="239.5" y="83.4">10</text>
<text x="105.2" y="86.3">27</text>
<text x="105.2" y="89.2">29</text>
<text x="129.5" y="86.3">28</text>
<text x="129.5" y="89.2">30</text>
<text x="203.6" y="86.3">11</text>
<text x="203.6" y="89.2">13</text>
<text x="239.5" y="86.3">12</text>
<text x="239.5" y="89.2">14</text>
<text x="105.2" y="92">31</text>
<text x="105.2" y="95">33</text>
<text x="129.5" y="92">32</text>
<text x="129.5" y="95">34</text>
<text x="203.6" y="92">15</text>
<text x="203.6" y="95">17</text>
<text x="239.5" y="92">16</text>
<text x="239.5" y="95">18</text>
<text x="105.2" y="97.8">35</text>
<text x="105.2" y="100.8">37</text>
<text x="129.5" y="97.8">36</text>
<text x="129.5" y="100.8">38</text>
<text x="203.6" y="97.8">19</text>
<text x="203.6" y="100.8">21</text>
<text x="239.5" y="97.8">20</text>
<text x="239.5" y="100.8">22</text>
<text x="105.2" y="103.6">39</text>
<text x="105.2" y="106.5">41</text>
<text x="129.5" y="103.6">40</text>
<text x="129.5" y="106.5">42</text>
<text x="203.6" y="103.6">23</text>
<text x="203.6" y="106.5">25</text>
<text x="239.5" y="103.6">24</text>
<text x="239.5" y="106.5">26</text>
<text x="105.2" y="109.4">43</text>
<text x="105.2" y="112.3">45</text>
<text x="129.5" y="109.4">44</text>
<text x="129.5" y="112.3">46</text>
<text x="203.6" y="109.4">27</text>
<text x="203.6" y="112.3">29</text>
<text x="239.5" y="109.4">28</text>
<text x="239.5" y="112.3">30</text>
<text x="105.2" y="115.2">47</text>
<text x="129.5" y="115.2">48</text>
<text x="129.5" y="118.1">49</text>
<text x="203.6" y="115.2">31</text>
<text x="203.6" y="118.1">33</text>
<text x="239.5" y="115.2">32</text>
<text x="239.5" y="118.1">34</text>
<text x="203.6" y="121">35</text>
<text x="203.6" y="123.9">37</text>
<text x="239.5" y="121">36</text>
<text x="239.5" y="123.9">38</text>
<text x="203.6" y="126.8">39</text>
<text x="239.5" y="126.8">40</text>
<text x="5.8" y="138.4">3V3</text>
<text x="19.8" y="144.2">1</text>
<text x="19.8" y="149.9">2</text>
<text x="42.6" y="144.2">3</text>
<text x="152.9" y="164.4">1</text>
<text x="152.9" y="173.1">2</text>
<text x="152.9" y="181.8">3</text>
<text x="152.9" y="190.5">4</text>
<text x="173.8" y="187.7">Title</text>
<text x="185.4" y="190.6">Codec Integration - Pitch Perfector</text>
<text x="173.8" y="196.3">Size</text>
<text x="185.4" y="196.3">Document Number</text>
<text x="269.4" y="196.3">Rev</text>
<text x="176.7" y="199.3">A</text>
<text x="185.4" y="199.3">1.0</text>
<text x="272.2" y="199.3">0</text>
<text x="173.8" y="205.1">Date:</text>
<text x="188.8" y="205.1">Wednesday, March 04, 2020</text>
<text x="231.7" y="205.1">Sheet</text>
<text x="246.2" y="205.1">1</text>
<text x="254.9" y="205.1">of</text>
<text x="263.6" y="205.1">1</text>
</g>
<g font-size="2.6" fill="#00007f">
<text x="34.8" y="19.7">R1</text>
<text x="34.8" y="22.6">1k</text>
<text x="46.4" y="27">C1</text>
<text x="49.3" y="28.4">0.47uF</text>
<text x="184.2" y="28.4">C10</text>
<text x="198.7" y="28.4">C11</text>
<text x="213.2" y="28.4">C12</text>
<text x="227.7" y="28.4">C13</text>
<text x="242.1" y="28.4">C14</text>
<text x="256.6" y="28.4">C15</text>
<text x="268.2" y="28.4">C16</text>
<text x="11.6" y="31.3">J3</text>
<text x="98.5" y="34.2">R3</text>
<text x="139.1" y="34.2">R4</text>
<text x="184.2" y="31.9">1uF</text>
<text x="198.7" y="31.9">1uF</text>
<text x="213.2" y="31.9">1uF</text>
<text x="227.7" y="31.9">1uF</text>
<text x="242.1" y="31.9">1uF</text>
<text x="256.6" y="31.9">1uF</text>
<text x="268.2" y="31.9">1uF</text>
<text x="46.4" y="41.4">C2</text>
<text x="98.5" y="37.1">10k</text>
<text x="139.1" y="37.1">10k</text>
<text x="8.8" y="45.8">Mic</text>
<text x="110.1" y="42.9">J1</text>
<text x="46.4" y="53.3">0.47uF</text>
<text x="34.8" y="54.5">R2</text>
<text x="34.8" y="57.4">1k</text>
<text x="210.6" y="67.8">U1</text>
<text x="30.8" y="92.1">C3</text>
<text x="30.8" y="95.6">1uF</text>
<text x="19.2" y="97.9">C4</text>
<text x="19.2" y="101.4">1uF</text>
<text x="110.1" y="126.9">TLV320AIC33</text>
<text x="210.9" y="133.8">Raspberry Pi B+</text>
<text x="23.2" y="138.4">U4</text>
<text x="130.4" y="147.2">R5</text>
<text x="58" y="155.8">R6</text>
<text x="82.9" y="155.8">C5</text>
<text x="130.4" y="150">2k</text>
<text x="23.2" y="158.7">LM317_H</text>
<text x="58" y="158.7">1k</text>
<text x="71.3" y="161.6">C6</text>
<text x="82.9" y="159.3">1uF</text>
<text x="133.3" y="160.1">C9</text>
<text x="157.9" y="156.1">U2</text>
<text x="71.3" y="165.1">1uF</text>
<text x="133.3" y="172">0.47uF</text>
<text x="58" y="176.1">R7</text>
<text x="58" y="179">1k</text>
<text x="157.9" y="202.4">Aux Out</text>
</g>
<g font-size="2.6" fill="#00407f">
<text x="210" y="73.6">P3V3</text>
<text x="210" y="76.5">GPIO2</text>
<text x="231.1" y="73.6">P5V</text>
<text x="231.1" y="76.5">P5V</text>
<text x="210" y="79.4">GPIO3</text>
<text x="210" y="82.3">GPIO4</text>
<text x="226.6" y="82.3">GPIO14</text>
<text x="228.8" y="79.4">GND1</text>
<text x="210" y="85.2">GND2</text>
<text x="210" y="88.1">GPIO17</text>
<text x="226.6" y="85.2">GPIO15</text>
<text x="226.6" y="88.1">GPIO18</text>
<text x="210" y="91">GPIO27</text>
<text x="210" y="93.9">GPIO22</text>
<text x="226.6" y="93.9">GPIO23</text>
<text x="228.8" y="91">GND3</text>
<text x="210" y="96.8">P3V3</text>
<text x="210" y="99.7">GPIO10</text>
<text x="226.6" y="96.8">GPIO24</text>
<text x="228.8" y="99.7">GND4</text>
<text x="210" y="102.6">GPIO9</text>
<text x="210" y="105.5">GPIO11</text>
<text x="226.6" y="102.6">GPIO25</text>
<text x="228.1" y="105.5">GPIO8</text>
<text x="210" y="108.3">GND5</text>
<text x="210" y="111.3">DNC1</text>
<text x="228.1" y="108.3">GPIO7</text>
<text x="228.9" y="111.3">DNC2</text>
<text x="210" y="114.1">GPIO5</text>
<text x="210" y="117.1">GPIO6</text>
<text x="210" y="119.9">GPIO13</text>
<text x="226.6" y="117.1">GPIO12</text>
<text x="228.8" y="114.1">GND6</text>
<text x="228.8" y="119.9">GND7</text>
<text x="210" y="122.8">GPIO19</text>
<text x="210" y="125.7">GPIO26</text>
<text x="226.6" y="122.8">GPIO16</text>
<text x="226.6" y="125.7">GPIO20</text>
<text x="210" y="128.6">GND8</text>
<text x="226.6" y="128.6">GPIO21</text>
<text x="24.7" y="146">IN</text>
<text x="33.6" y="146">OUT</text>
<text x="24.7" y="151.8">ADJ</text>
</g>
<g font-size="2.1">
<text x="30.4" y="2.2">5</text>
<text x="85.4" y="2.2">4</text>
<text x="140.5" y="2.2">3</text>
<text x="195.4" y="2.2">2</text>
<text x="250.5" y="2.2">1</text>
<text x=".8" y="30.1">D</text>
<text x="278.8" y="30.1">D</text>
<text x=".8" y="80.8">C</text>
<text x="278.8" y="80.8">C</text>
<text x=".8" y="131.5">B</text>
<text x="278.8" y="131.5">B</text>
<text x=".8" y="182.2">A</text>
<text x="278.8" y="182.2">A</text>
<text x="30.4" y="207.8">5</text>
<text x="85.4" y="207.8">4</text>
<text x="140.5" y="207.8">3</text>
<text x="195.4" y="207.8">2</text>
<text x="250.5" y="207.8">1</text>
</g>
</svg>
